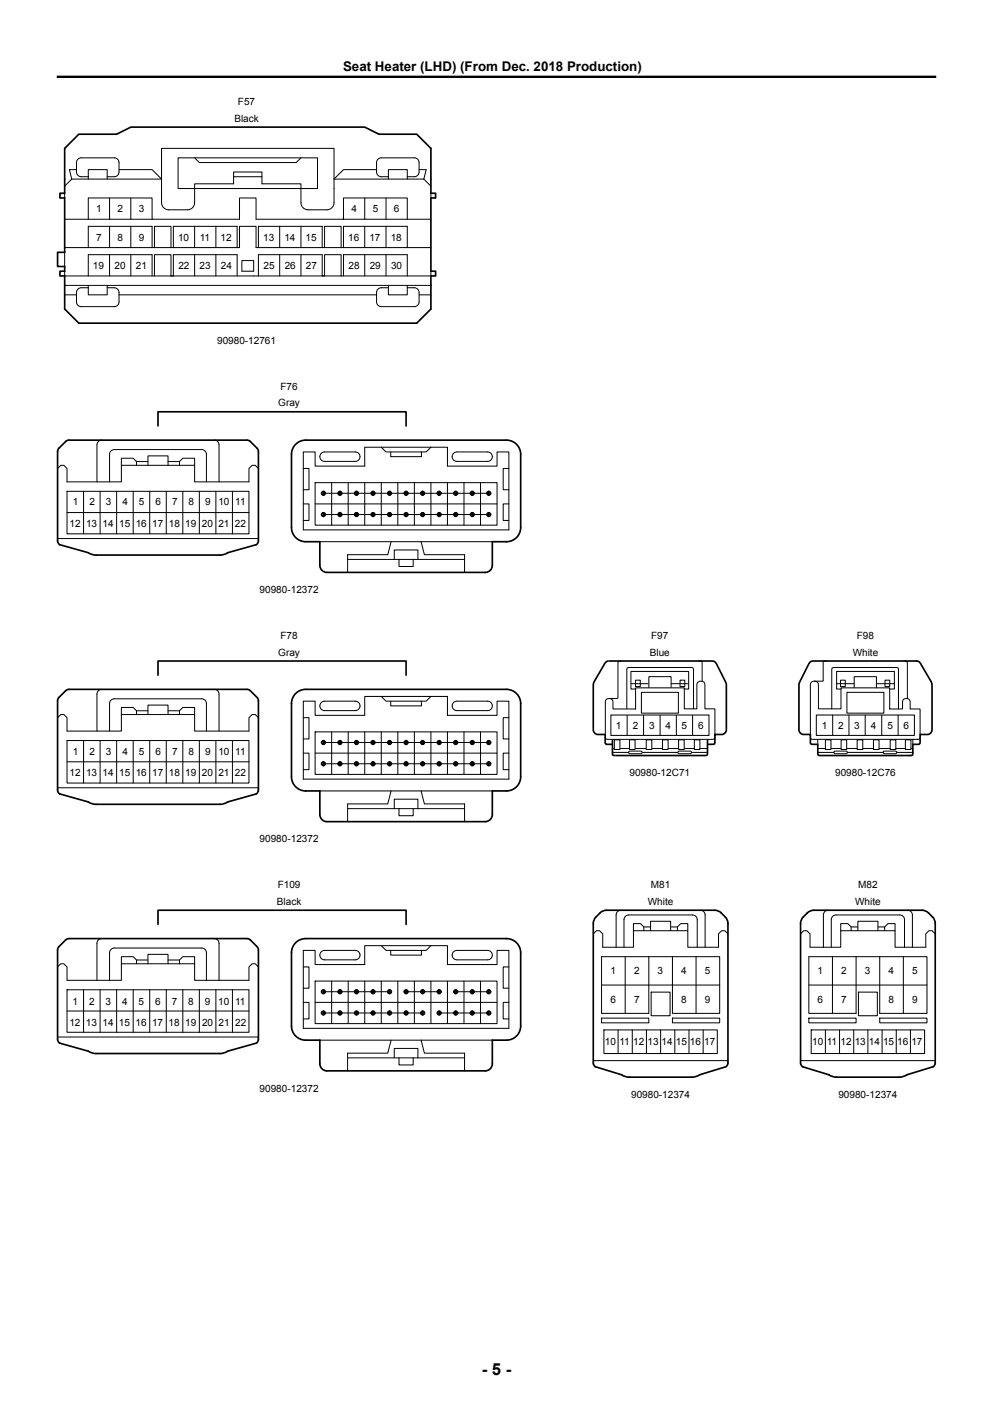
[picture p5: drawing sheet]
<svg xmlns="http://www.w3.org/2000/svg" width="210mm" height="297mm" viewBox="0 0 210 297" stroke-linecap="round" stroke-linejoin="round" font-family="sans-serif">
<g fill="none" stroke="#000" stroke-width=".21">
<path d="M15.2 37.9l-1.5 1.5M16.2 35.9h-1.5l.5 2M18.7 37.4h-1.5a1 1 0 0 1-1-1v-2a1 1 0 0 1 1-1h7a1 1 0 0 1 1 1v2a1 1 0 0 1-1 1h-1.5M18.7 37.9v-2h4v2M25.2 35.9h7l2 2h-19M41.2 39.9v3a1.5 1.5 0 0 1-1.5 1.5h-4a1.5 1.5 0 0 1-1.5-1.5v-11.5h36.4v11.5a1.5 1.5 0 0 1-1.5 1.5h-4a1.5 1.5 0 0 1-1.5-1.5v-3M41.2 33.4l1 1h20.4l1-1M41.2 39.9h-3.5v-6.5h29.4v6.5h-3.5M41.2 39.9v-1h8.2v-1.5h6v1.5h8.2v1M41.2 39.9h22.4M49.4 37.4v-1h6v1M79.6 35.9h-7l-2 2h19"/>
<path d="M82.1 37.9v-2h4v2M82.1 37.4h-1.5a1 1 0 0 1-1-1v-2a1 1 0 0 1 1-1h7a1 1 0 0 1 1 1v2a1 1 0 0 1-1 1h-1.5M88.6 35.9h1.5l-.5 2M89.6 37.9l1.5 1.5M13.7 52.4h37v-4.5h3.4v4.5h37M13.7 57.4v1h77.4v-1M13.7 46.4h18.5M13.7 40.9v1M13.7 53.4v3M18.7 46.4v-4.5h13.5v4.5h18.5v-4.5h3.4v4.5h37M18.7 52.4v-4.5h13.5v4.5M18.7 58.4v-4.5h13.5v4.5"/>
<path d="M23.2 41.9v4.5M23.2 47.9v4.5M23.2 53.9v4.5M27.7 41.9v4.5M27.7 47.9v4.5M27.7 53.9v4.5M32.7 52.4v-4.5h3.5v4.5M32.7 58.4v-4.5h3.5v4.5M36.7 52.4v-4.5h13.5v4.5M36.7 58.4v-4.5h13.5v4.5M41.2 47.9v4.5M41.2 53.9v4.5"/>
<path d="M45.7 47.9v4.5M45.7 53.9v4.5M51.2 55.1h2.5v2.3h-2.5zM54.6 52.4v-4.5h13.5v4.5M54.6 58.4v-4.5h13.5v4.5M59.1 47.9v4.5M59.1 53.9v4.5M63.6 47.9v4.5M63.6 53.9v4.5M68.6 52.4v-4.5h3.5v4.5M68.6 58.4v-4.5h3.5v4.5M72.6 46.4v-4.5h13.5v4.5"/>
<path d="M72.6 52.4v-4.5h13.5v4.5M72.6 58.4v-4.5h13.5v4.5M77.1 41.9v4.5M77.1 47.9v4.5M77.1 53.9v4.5M81.6 41.9v4.5M81.6 47.9v4.5M81.6 53.9v4.5M91.1 40.9v1M13.7 60.4h77.4M13.7 62.4h2.5M18.7 60.9h-1.5a1 1 0 0 0-1 1v2a1 1 0 0 0 1 1h7a1 1 0 0 0 1-1v-2a1 1 0 0 0-1-1h-1.5"/>
<path d="M18.7 60.4v2h4v-2M25.2 62.4h54.4M82.1 60.4v2h4v-2M82.1 60.9h-1.5a1 1 0 0 0-1 1v2a1 1 0 0 0 1 1h7a1 1 0 0 0 1-1v-2a1 1 0 0 0-1-1h-1.5M88.6 62.4h2.5M12.2 99.1l.6-.7h.7l.7 .7v2.8h11.5v-3.5h15.5v3.5h11.5v-2.8l.6-.7h.7l.6 .7M21.5 93.1a1 1 0 0 0-1 1v7.8M28.9 98.4v-.8l-.7-.7h-2.5v1.5M28.9 97.6h2.4M31.3 98.4v-2h4.2v2M35.5 97.6h2.5M38 98.4v-.8l.7-.7h2.5v1.5"/>
<path d="M45.3 93.1a1 1 0 0 1 1 1v7.8M64.1 95.6h2.5v3h10.5v-4h17.5v4h10.5v-3h2.5v16.5h-43.5zM64.1 99.1h1.2v4.5h-1.2M67.9 95.9l.7-.3h6.5a1 1 0 0 1 1 1 1 1 0 0 1-1 1h-6.5a1 1 0 0 1-.9-.6 1 1 0 0 1 .2-1.1zM80.6 94.6l1 1h8.5l1-1M82.6 95.6v1h6.5v-1M95.9 95.9l.7-.3h6.5a1 1 0 0 1 1 1 1 1 0 0 1-1 1h-6.5a1 1 0 0 1-.9-.6 1 1 0 0 1 .2-1.1zM107.6 99.1h-1.2v4.5h1.2M12.2 113.9h42.4M14.2 103.9h38.5v9h-38.5zM14.2 108.4h38.5M17.7 103.9v9"/>
<path d="M21.2 103.9v9M23.2 101.9v-5.8a1 1 0 0 1 1-1h18.5a1 1 0 0 1 1 1v5.8M24.7 103.9v9M28.2 103.9v9M31.7 103.9v9M35.2 103.9v9M38.7 103.9v9M42.2 103.9v9M45.7 103.9v9M49.2 103.9v9M64.1 106.6h1.2v3.5h-1.2M66.6 102.1h38.5v9h-38.5z"/>
<path d="M66.6 106.6h38.5M67.6 114.6h36.5M68.3 104.7v-.7h.2v.7M68.3 109.2v-.7h.2v.7M68.4 104.3h35M68.4 108.8h35M70.1 102.1v9M71.8 104.7v-.7h.2v.7M71.8 109.2v-.7h.2v.7M73.5 118.3h24.7M73.6 102.1v9M75.3 104.7v-.7h.2v.7"/>
<path d="M75.3 109.2v-.7h.2v.7M77.1 102.1v9M78.8 104.7v-.7h.2v.7M78.8 109.2v-.7h.2v.7M80.6 102.1v9M82.3 104.7v-.7h.2v.7M82.3 109.2v-.7h.2v.7M82.7 114.6l-.7 2.7h-8.5v3.8M83.4 118.3v-2h5v2M84.1 102.1v9M84.4 118.3v1.5h3v-1.5M85.8 104.7v-.7h.2v.7"/>
<path d="M85.8 109.2v-.7h.2v.7M87.6 102.1v9M89.1 114.6l.7 2.7h8.4v3.8M89.3 104.7v-.7h.2v.7M89.3 109.2v-.7h.2v.7M91.1 102.1v9M92.8 104.7v-.7h.2v.7M92.8 109.2v-.7h.2v.7M94.6 102.1v9M96.3 104.7v-.7h.2v.7M96.3 109.2v-.7h.2v.7M98.1 102.1v9"/>
<path d="M99.8 104.7v-.7h.2v.7M99.8 109.2v-.7h.2v.7M100.3 108.8a.45 .45 0 0 1-.6 .5 .45 .45 0 0 1-.2-.7 .45 .45 0 0 1 .8 0v.2M100.3 104.3a.45 .45 0 0 0-.6-.4 .45 .45 0 0 0-.2 .7 .45 .45 0 0 0 .8 0v-.3M101.6 102.1v9M103.3 104.7v-.7h.2v.7M103.3 109.2v-.7h.2v.7M107.6 106.6h-1.2v3.5h1.2M131.4 139.8l-.6 .1-.1 .5v7.3l-1.8 .1M147.7 139.8l.7 .1 .1 .2v4M174.8 139.8l-.6 .1-.1 .2v4h-1.9M191.2 139.8l.5 .1 .2 .5v7.4"/>
<path d="M12.2 151.8l.6-.6h.7l.7 .6v2.9h11.5v-3.5h15.5v3.5h11.5v-2.9l.6-.6h.7l.6 .6M14.2 156.7h38.5v8.9h-38.5zM17.7 156.7v8.9M21.2 156.7v8.9M21.5 145.8a1 1 0 0 0-1 1v7.9M23.2 154.7v-5.9a1 1 0 0 1 1-1h18.5a1 1 0 0 1 1 1v5.9M24.7 156.7v8.9M28.2 156.7v8.9M28.9 151.2v-.8l-.7-.7h-2.5v1.5M28.9 150.4h2.4M31.3 151.2v-2h4.2v2M31.7 156.7v8.9"/>
<path d="M35.2 156.7v8.9M35.5 150.4h2.5M38 151.2v-.8l.7-.7h2.5v1.5M38.7 156.7v8.9M42.2 156.7v8.9M45.3 145.8a1 1 0 0 1 1 1v7.9M45.7 156.7v8.9M49.2 156.7v8.9M64.1 148.3h2.5v3h10.5v-4h17.5v4h10.5v-3h2.5v16.5h-43.5zM64.1 151.8h1.2v4.5h-1.2M64.1 159.3h1.2v3.5h-1.2M66.6 154.8h38.5v9h-38.5z"/>
<path d="M66.6 159.3h38.5M67.9 148.6l.7-.3h6.5a1 1 0 0 1 1 1 1 1 0 0 1-1 1h-6.5a1 1 0 0 1-.9-.6 1 1 0 0 1 .2-1.1zM68.3 157.4v-.6h.2v.6M68.4 157.1h35M70.1 154.8v9M71.8 157.4v-.6h.2v.6M73.6 154.8v9M75.3 157.4v-.6h.2v.6M77.1 154.8v9M78.8 157.4v-.6h.2v.6M80.6 147.3l1 1h8.5l1-1M80.6 154.8v9"/>
<path d="M82.3 157.4v-.6h.2v.6M82.6 148.3v1h6.5v-1M84.1 154.8v9M85.8 157.4v-.6h.2v.6M87.6 154.8v9M89.3 157.4v-.6h.2v.6M91.1 154.8v9M92.8 157.4v-.6h.2v.6M94.6 154.8v9M95.9 148.6l.7-.3h6.5a1 1 0 0 1 1 1 1 1 0 0 1-1 1h-6.5a1 1 0 0 1-.9-.6 1 1 0 0 1 .2-1.1zM96.3 157.4v-.6h.2v.6M98.1 154.8v9"/>
<path d="M99.8 157.4v-.6h.2v.6M100.3 157.1a.45 .45 0 0 0-.6-.5 .45 .45 0 0 0-.2 .8 .45 .45 0 0 0 .8-.1v-.2M101.6 154.8v9M103.3 157.4v-.6h.2v.6M107.6 151.8h-1.2v4.5h1.2M107.6 159.3h-1.2v3.5h1.2M128 155.9l.1 .3 .4 .2M129.2 151.3h20.7v4.3h-20.7zM129.5 159.2h3.4M129.5 158.3h.4M129.9 156.5h1.2v2.1h-1.2zM131.2 158.3h1.9"/>
<path d="M132.6 150v-8.3l.1-.4 13.5-.1 .3 .1 .2 .4v8.3M132.6 151.3v4.3M133 159l.2-.1h2.3l.3 .3-.3 .2h-2.3l-.2-.1zM133.1 156.5h1.2v2.1h-1.2zM133.4 144.6h3.7M134.4 158.3h2.2M134.4 145.8h-1v-3.8h12.2v3.8h-.9M134.4 143.9h1v1.3h-1zM135.6 146.5h7.9v4.4h-7.9zM135.8 159.2h7.6M136.1 151.3v4.3M136.7 156.5h1.1v2.1h-1.1z"/>
<path d="M137.2 145.5v-2.4h4.7v2.4M137.9 158.3h2.2M139.6 151.3v4.3M140.1 156.5h1.2v2.1h-1.2zM141.3 158.3h2.2M141.9 144.6h3.7M143 151.3v4.3M143.4 159l.2-.1h2.4l.2 .3-.2 .2h-2.4l-.2-.1zM143.5 156.5h1.2v2.1h-1.2zM143.8 143.9h1v1.3h-1zM144.6 158.3h2.3M146.2 159.2h3.5"/>
<path d="M146.5 151.3v4.3M146.8 156.5h1.2v2.1h-1.2zM148 158.3h1.6M151.2 155.4v-5.3l-.1-.2h-2v-5a.85 .85 0 0 0-.9-.8 .85 .85 0 0 0-.8 .8v5h-2.7v-4.4h-10.3v4.5h-4.8v-1.5a.81 .81 0 0 0-.8-.7 .81 .81 0 0 0-.8 .7v7.6M151.2 155.9l-.1 .3-.5 .2h-22.1M171.4 155.9l.1 .3 .4 .2h22.2M171.4 155.4v-10.5a.85 .85 0 0 1 .8-.8 .85 .85 0 0 1 .9 .8v5h4.8v-4.4h10.3v4.5h2.7v-1.5a.81 .81 0 0 1 .8-.7 .81 .81 0 0 1 .8 .7v1.5h2l.1 .1v5.3M172.6 151.3h20.8v4.3h-20.8zM172.9 159.2h3.4M172.9 158.3h1.7M172.9 156.4v1.1M174.6 156.5h1.1v2.1h-1.1z"/>
<path d="M175.7 158.3h2.2M175.9 149.9v-8.2l.2-.4 13.3-.1 .5 .1 .1 .4v8.3M176.1 151.3v4.3M176.4 159l.2-.1h2.3l.3 .3-.3 .2h-2.3l-.2-.1zM176.9 144.6h3.7M177.8 143.9h1v1.3h-1zM177.9 145.8h-1v-3.8h12.2v3.8h-.9M177.9 156.5h1.2v2.1h-1.2zM179.1 158.3h2.2M179.1 146.5h7.8v4.4h-7.8zM179.2 159.2h7.6M179.5 151.3v4.3"/>
<path d="M180.6 145.5v-2.4h4.7v2.4M181.3 156.5h1.2v2.1h-1.2zM182.5 158.3h2.2M183 151.3v4.3M184.7 156.5h1.2v2.1h-1.2zM185.3 144.6h3.8M185.9 158.3h2.4M186.5 151.3v4.3M186.9 158.9h2.5l.2 .3-.2 .2h-2.4l-.2-.1zM187.2 143.9h1v1.3h-1zM188.3 156.5h1.1v2.1h-1.1zM189.4 158.3h2.1"/>
<path d="M189.6 159.2h3.5M189.9 151.3v4.3M191.5 156.5h1.1v2.1h-1.1zM192.6 158.3h.5M193 156.4v1.1M194.6 155.9l-.1 .3-.5 .2M12.2 166.6h42.4M14.2 161.1h38.5M67.6 167.3h36.5M68.3 161.9v-.7h.2v.7M68.4 161.6h35M71.8 161.9v-.7h.2v.7"/>
<path d="M73.5 171.1h24.7M75.3 161.9v-.7h.2v.7M78.8 161.9v-.7h.2v.7M82.3 161.9v-.7h.2v.7M82.7 167.3l-.7 2.8h-8.5v3.7M83.4 171.1v-2h5v2M84.4 171.1v1.5h3v-1.5M85.8 161.9v-.7h.2v.7M89.1 167.3l.7 2.8h8.4v3.7M89.3 161.9v-.7h.2v.7M92.8 161.9v-.7h.2v.7M96.3 161.9v-.7h.2v.7"/>
<path d="M99.8 161.9v-.7h.2v.7M100.3 161.6a.45 .45 0 0 1-.6 .4 .45 .45 0 0 1-.2-.7 .45 .45 0 0 1 .8 0v.3M103.3 161.9v-.7h.2v.7M21.5 198.5a1 1 0 0 0-1 1v7.9M45.3 198.5a1 1 0 0 1 1 1v7.9M125.5 197.5l.6-.6h.7l.7 .6v2.9h6.5v-3.5h11.5v3.5h6.5v-2.9l.6-.6h.7l.6 .6M131.3 192.6a1 1 0 0 0-1 1v6.8M136.2 196.9v-.8l-.7-.7h-1.5v1.5M136.2 196.1h1.4M137.6 196.9v-2h4.2v2M141.8 196.1h1.5M143.3 196.9v-.8l.7-.7h1.5v1.5"/>
<path d="M148.1 192.6a1 1 0 0 1 1 1v6.8M169.3 197.5l.7-.6h.6l.7 .6v2.9h6.5v-3.5h11.5v3.5h6.5v-2.9l.7-.6h.6l.7 .6M175.1 192.6a1 1 0 0 0-1 1v6.8M180 196.9v-.8l-.7-.7h-1.5v1.5M180 196.1h1.4M181.4 196.9v-2h4.3v2M185.7 196.1h1.4M187.1 196.9v-.8l.7-.7h1.5v1.5M192 192.6a1 1 0 0 1 1 1v6.8M12.2 204.5l.6-.6h.7l.7 .6v2.9h11.5v-3.5h15.5v3.5h11.5v-2.9l.6-.6h.7l.6 .6M12.2 219.4h42.4M14.2 209.4h38.5v9h-38.5z"/>
<path d="M14.2 213.9h38.5M17.7 209.4v9M21.2 209.4v9M23.2 207.4v-5.9a1 1 0 0 1 1-1h18.5a1 1 0 0 1 1 1v5.9M24.7 209.4v9M28.2 209.4v9M28.9 203.9v-.8l-.7-.7h-2.5v1.5M28.9 203.1h2.4M31.3 203.9v-2h4.2v2M31.7 209.4v9M35.2 209.4v9M35.5 203.1h2.5"/>
<path d="M38 203.9v-.8l.7-.7h2.5v1.5M38.7 209.4v9M42.2 209.4v9M45.7 209.4v9M49.2 209.4v9M64.1 201h2.5v3h10.5v-4h17.5v4h10.5v-3h2.5v16.5h-43.5zM64.1 204.5h1.2v4.5h-1.2M64.1 212h1.2v3.5h-1.2M66.6 207.5h38.5v9h-38.5zM66.6 212h38.5M67.9 201.3l.7-.3h6.5a1 1 0 0 1 1 1 1 1 0 0 1-1 1h-6.5a1 1 0 0 1-.9-.6 1 1 0 0 1 .2-1.1zM68.3 210.1v-.6h.2v.6"/>
<path d="M68.3 214.6v-.6h.2v.6M68.4 209.8h14M68.4 214.3h21M70.1 207.5v9M71.8 210.1v-.6h.2v.6M71.8 214.6v-.6h.2v.6M73.6 207.5v9M75.3 210.1v-.6h.2v.6M75.3 214.6v-.6h.2v.6M77.1 207.5v9M78.8 210.1v-.6h.2v.6M78.8 214.6v-.6h.2v.6"/>
<path d="M80.6 200l1 1h8.5l1-1M80.6 207.5v9M82.3 210.1v-.6h.2v.6M82.3 214.6v-.6h.2v.6M82.6 201v1h6.5v-1M84.1 207.5v9M85.8 210.1v-.6h.2v.6M85.8 214.6v-.6h.2v.6M85.9 209.8h7M87.6 207.5v9M89.3 210.1v-.6h.2v.6M89.3 214.6v-.6h.2v.6"/>
<path d="M91.1 207.5v9M92.8 210.1v-.6h.2v.6M92.8 214.6v-.6h.2v.6M92.9 214.3h10.5M94.6 207.5v9M95.9 201.3l.7-.3h6.5a1 1 0 0 1 1 1 1 1 0 0 1-1 1h-6.5a1 1 0 0 1-.9-.6 1 1 0 0 1 .2-1.1zM96.3 210.1v-.6h.2v.6M96.3 214.6v-.6h.2v.6M96.4 209.8h7M98.1 207.5v9M99.8 210.1v-.6h.2v.6M99.8 214.6v-.6h.2v.6"/>
<path d="M100.3 214.3a.45 .45 0 0 1-.6 .4 .45 .45 0 0 1-.2-.7 .45 .45 0 0 1 .8 .1v.2M100.3 209.8a.45 .45 0 0 0-.6-.4 .45 .45 0 0 0-.2 .7 .45 .45 0 0 0 .8-.1v-.2M101.6 207.5v9M103.3 210.1v-.6h.2v.6M103.3 214.6v-.6h.2v.6M107.6 204.5h-1.2v4.5h1.2M107.6 212h-1.2v3.5h1.2M127.2 215.4h10v1h-10zM127.2 208.4h25M127.7 217.9h24v5h-24zM130.7 217.9v5M132 200.4v-5.9a1 1 0 0 1 1-.9h13.5a1 1 0 0 1 1 .9v5.9"/>
<path d="M132.2 202.4v12M133.7 217.9v5M136.7 217.9v5M137.2 202.4v12h-10v-12h25v12h-10v-12M137.7 209.9h4v5h-4zM139.7 217.9v5M142.2 215.4h10v1h-10zM142.7 217.9v5M145.7 217.9v5M147.2 202.4v12M148.7 217.9v5M171.1 215.4h9.9v1h-9.9z"/>
<path d="M171.1 208.4h24.9M171.6 217.9h23.9v5h-23.9zM174.5 217.9v5M175.8 200.4v-5.9a1 1 0 0 1 1-.9h13.5a1 1 0 0 1 1 .9v5.9M176 202.4v12M177.5 217.9v5M180.5 217.9v5M181 202.4v12h-9.9v-12h24.9v12h-10v-12M181.5 209.9h4v5h-4zM183.5 217.9v5M186 215.4h10v1h-10zM186.5 217.9v5"/>
<path d="M189.5 217.9v5M191 202.4v12M192.5 217.9v5M67.6 220h36.5M73.5 223.8h24.7M82.7 220l-.7 2.8h-8.5v3.7M83.4 223.8v-2h5v2M84.4 223.8v1.5h3v-1.5M89.1 220l.7 2.8h8.4v3.7M125.5 224.4h28.4M169.3 224.4h28.5"/>
<circle cx="68.4" cy="108.8" r=".45"/>
<circle cx="68.4" cy="108.8" r=".34"/>
<circle cx="68.4" cy="104.3" r=".45"/>
<circle cx="68.4" cy="104.3" r=".34"/>
<circle cx="71.9" cy="108.8" r=".45"/>
<circle cx="71.9" cy="108.8" r=".34"/>
<circle cx="71.9" cy="104.3" r=".45"/>
<circle cx="71.9" cy="104.3" r=".34"/>
<circle cx="75.4" cy="108.8" r=".45"/>
<circle cx="75.4" cy="108.8" r=".34"/>
<circle cx="75.4" cy="104.3" r=".45"/>
<circle cx="75.4" cy="104.3" r=".34"/>
<circle cx="78.9" cy="108.8" r=".45"/>
<circle cx="78.9" cy="108.8" r=".34"/>
<circle cx="78.9" cy="104.3" r=".45"/>
<circle cx="78.9" cy="104.3" r=".34"/>
<circle cx="82.4" cy="108.8" r=".45"/>
<circle cx="82.4" cy="108.8" r=".34"/>
<circle cx="82.4" cy="104.3" r=".45"/>
<circle cx="82.4" cy="104.3" r=".34"/>
<circle cx="85.9" cy="108.8" r=".45"/>
<circle cx="85.9" cy="108.8" r=".34"/>
<circle cx="85.9" cy="104.3" r=".45"/>
<circle cx="85.9" cy="104.3" r=".34"/>
<circle cx="89.4" cy="108.8" r=".45"/>
<circle cx="89.4" cy="108.8" r=".34"/>
<circle cx="89.4" cy="104.3" r=".45"/>
<circle cx="89.4" cy="104.3" r=".34"/>
<circle cx="92.9" cy="108.8" r=".45"/>
<circle cx="92.9" cy="108.8" r=".34"/>
<circle cx="92.9" cy="104.3" r=".45"/>
<circle cx="92.9" cy="104.3" r=".34"/>
<circle cx="96.4" cy="108.8" r=".45"/>
<circle cx="96.4" cy="108.8" r=".34"/>
<circle cx="96.4" cy="104.3" r=".45"/>
<circle cx="96.4" cy="104.3" r=".34"/>
<circle cx="99.9" cy="108.8" r=".34"/>
<circle cx="99.9" cy="104.3" r=".34"/>
<circle cx="103.4" cy="108.8" r=".45"/>
<circle cx="103.4" cy="108.8" r=".34"/>
<circle cx="103.4" cy="104.3" r=".45"/>
<circle cx="103.4" cy="104.3" r=".34"/>
<circle cx="68.4" cy="157.1" r=".45"/>
<circle cx="68.4" cy="157.1" r=".34"/>
<circle cx="71.9" cy="157.1" r=".45"/>
<circle cx="71.9" cy="157.1" r=".34"/>
<circle cx="75.4" cy="157.1" r=".45"/>
<circle cx="75.4" cy="157.1" r=".34"/>
<circle cx="78.9" cy="157.1" r=".45"/>
<circle cx="78.9" cy="157.1" r=".34"/>
<circle cx="82.4" cy="157.1" r=".45"/>
<circle cx="82.4" cy="157.1" r=".34"/>
<circle cx="85.9" cy="157.1" r=".45"/>
<circle cx="85.9" cy="157.1" r=".34"/>
<circle cx="89.4" cy="157.1" r=".45"/>
<circle cx="89.4" cy="157.1" r=".34"/>
<circle cx="92.9" cy="157.1" r=".45"/>
<circle cx="92.9" cy="157.1" r=".34"/>
<circle cx="96.4" cy="157.1" r=".45"/>
<circle cx="96.4" cy="157.1" r=".34"/>
<circle cx="99.9" cy="157.1" r=".34"/>
<circle cx="103.4" cy="157.1" r=".45"/>
<circle cx="103.4" cy="157.1" r=".34"/>
<circle cx="68.4" cy="161.6" r=".45"/>
<circle cx="68.4" cy="161.6" r=".34"/>
<circle cx="71.9" cy="161.6" r=".45"/>
<circle cx="71.9" cy="161.6" r=".34"/>
<circle cx="75.4" cy="161.6" r=".45"/>
<circle cx="75.4" cy="161.6" r=".34"/>
<circle cx="78.9" cy="161.6" r=".45"/>
<circle cx="78.9" cy="161.6" r=".34"/>
<circle cx="82.4" cy="161.6" r=".45"/>
<circle cx="82.4" cy="161.6" r=".34"/>
<circle cx="85.9" cy="161.6" r=".45"/>
<circle cx="85.9" cy="161.6" r=".34"/>
<circle cx="89.4" cy="161.6" r=".45"/>
<circle cx="89.4" cy="161.6" r=".34"/>
<circle cx="92.9" cy="161.6" r=".45"/>
<circle cx="92.9" cy="161.6" r=".34"/>
<circle cx="96.4" cy="161.6" r=".45"/>
<circle cx="96.4" cy="161.6" r=".34"/>
<circle cx="99.9" cy="161.6" r=".34"/>
<circle cx="103.4" cy="161.6" r=".45"/>
<circle cx="103.4" cy="161.6" r=".34"/>
<circle cx="68.4" cy="214.3" r=".45"/>
<circle cx="68.4" cy="214.3" r=".34"/>
<circle cx="68.4" cy="209.8" r=".45"/>
<circle cx="68.4" cy="209.8" r=".34"/>
<circle cx="71.9" cy="214.3" r=".45"/>
<circle cx="71.9" cy="214.3" r=".34"/>
<circle cx="71.9" cy="209.8" r=".45"/>
<circle cx="71.9" cy="209.8" r=".34"/>
<circle cx="75.4" cy="214.3" r=".45"/>
<circle cx="75.4" cy="214.3" r=".34"/>
<circle cx="75.4" cy="209.8" r=".45"/>
<circle cx="75.4" cy="209.8" r=".34"/>
<circle cx="78.9" cy="214.3" r=".45"/>
<circle cx="78.9" cy="214.3" r=".34"/>
<circle cx="78.9" cy="209.8" r=".45"/>
<circle cx="78.9" cy="209.8" r=".34"/>
<circle cx="82.4" cy="214.3" r=".45"/>
<circle cx="82.4" cy="214.3" r=".34"/>
<circle cx="82.4" cy="209.8" r=".45"/>
<circle cx="82.4" cy="209.8" r=".34"/>
<circle cx="85.9" cy="214.3" r=".45"/>
<circle cx="85.9" cy="214.3" r=".34"/>
<circle cx="85.9" cy="209.8" r=".45"/>
<circle cx="85.9" cy="209.8" r=".34"/>
<circle cx="89.4" cy="214.3" r=".45"/>
<circle cx="89.4" cy="214.3" r=".34"/>
<circle cx="89.4" cy="209.8" r=".45"/>
<circle cx="89.4" cy="209.8" r=".34"/>
<circle cx="92.9" cy="214.3" r=".45"/>
<circle cx="92.9" cy="214.3" r=".34"/>
<circle cx="92.9" cy="209.8" r=".45"/>
<circle cx="92.9" cy="209.8" r=".34"/>
<circle cx="96.4" cy="214.3" r=".45"/>
<circle cx="96.4" cy="214.3" r=".34"/>
<circle cx="96.4" cy="209.8" r=".45"/>
<circle cx="96.4" cy="209.8" r=".34"/>
<circle cx="99.9" cy="214.3" r=".34"/>
<circle cx="99.9" cy="209.8" r=".34"/>
<circle cx="103.4" cy="214.3" r=".45"/>
<circle cx="103.4" cy="214.3" r=".34"/>
<circle cx="103.4" cy="209.8" r=".45"/>
<circle cx="103.4" cy="209.8" r=".34"/>
</g>
<g fill="none" stroke="#000" stroke-width=".35">
<path d="M13.7 31.4l3-3h8l3-1.5h49.4l3 1.5h8l3 3v9.5h1v1h-1v15.5h1v1h-1v7l-3 3h-71.4l-3-3v-7h-1v-1h1v-1h-1.5v-3h1.5v-11.5h-1v-1h1zM13.9 93.4l.7-.3h37.6l.5 .1 1.7 1.6 .2 .7v18.9l-.1 .5-.3 .3-6 1.7-1 .4-.7 .1h-26.5l-7.4-2.2-.3-.3-.1-.5v-18.9l.3-.7zM33.4 90.1v-3h52.5v3M62.3 94.2a2.99 2.99 0 0 1 2.3-1.1h42.5a3 3 0 0 1 3 3v15.5a3 3 0 0 1-3 3h-3v5a1.5 1.5 0 0 1-1.5 1.5h-33.5a1.5 1.5 0 0 1-1.5-1.5v-5h-3a3 3 0 0 1-3-3v-15.5l.1-.7zM33.4 142.8v-3h52.5v3M62.3 146.9a2.99 2.99 0 0 1 2.3-1.1h42.5a3 3 0 0 1 3 3v15.5a3 3 0 0 1-3 3h-3v5a1.5 1.5 0 0 1-1.5 1.5h-33.5a1.5 1.5 0 0 1-1.5-1.5v-5h-3a3 3 0 0 1-3-3v-15.5l.1-.7zM127.9 155.4h-1.5a1.04 1.04 0 0 1-.9-1.2v-9.6l2.3-4a1.07 1.07 0 0 1 .9-.8h21.9a1.07 1.07 0 0 1 1 .8l2 4v8.9a1.69 1.69 0 0 1-.5 1.8l-1.9 .1-.1 2-1.4 .1M128 155.4l.1 2 1.4 .1M129.5 156.5v3.1l.3 .2h.3h19.2l.3-.2v-3.1M171.2 140.1l.7-.3h21.9a1.07 1.07 0 0 1 1 .8l2.3 4v8.9a1.7 1.7 0 0 1-.5 1.8l-2 .1-.1 2-1.5 .1v2.1l-.2 .2h-.4h-19.2l-.2-.2-.1-2.1-1.4-.1-.1-2h-1.5a1.04 1.04 0 0 1-.9-1.2v-9.6zM12.6 167.9l6.1 1.7 .9 .5h.7h26.6l7.3-2.2 .3-.3 .1-.5v-18.9l-.1-.5-1.6-1.6-.7-.3h-37.6l-.5 .2-1.6 1.5-.3 .7v18.9l.1 .5 .3 .3M13.9 198.8l.7-.3h37.6l.5 .2 1.7 1.6 .2 .7v18.8l-.1 .5-.3 .4-6 1.7-1 .4-.7 .1-26.5-.1-7.4-2.1-.3-.4-.1-.5v-18.8l.3-.7z"/>
<path d="M33.4 195.5v-2.9h52.5v2.9M62.3 199.7a2.99 2.99 0 0 1 2.3-1.2h42.5a3 3 0 0 1 3 3v15.5a3 3 0 0 1-3 3h-3v5a1.5 1.5 0 0 1-1.5 1.5h-33.5a1.5 1.5 0 0 1-1.5-1.5v-5h-3a3 3 0 0 1-3-3v-15.5l.1-.6zM126.9 193.1l.6-.4 .8-.1h22.8a3.5 3.5 0 0 1 2.8 2.8v29.4l-.1 .5-.3 .4-6.8 2.1-13.6 .1-1-.2-.6-.3-5.6-1.7-.4-.6v-30.1a3.2 3.2 0 0 1 1.4-1.9zM170.7 193.1l.7-.4 .7-.1h22.9a3.5 3.5 0 0 1 2.8 2.8v29.4l-.1 .5-.4 .4-6.8 2.1-13.5 .1-1.1-.2-.6-.3-5.6-1.7-.4-.6v-30.1a3.2 3.2 0 0 1 1.4-1.9z"/>
</g>
<path d="M12 16.3h186" fill="none" stroke="#000" stroke-width=".5"/>
<text font-size="3.5" x="101.9" y="290.9">- 5 -</text>
<text font-size="2.8" x="72.6" y="15.1">Seat Heater (LHD) (From Dec. 2018 Production)</text>
<g font-size="2.1">
<text x="50.3" y="22.2">F57</text>
<text x="49.6" y="25.7">Black</text>
<text x="20.4" y="44.9">1</text>
<text x="24.8" y="44.9">2</text>
<text x="29.3" y="44.9">3</text>
<text x="74.3" y="44.9">4</text>
<text x="78.8" y="44.9">5</text>
<text x="83.3" y="44.9">6</text>
<text x="20.4" y="50.9">7</text>
<text x="24.8" y="50.9">8</text>
<text x="29.3" y="50.9">9</text>
<text x="37.7" y="50.9">10</text>
<text x="42.2" y="50.9">11</text>
<text x="46.6" y="50.9">12</text>
<text x="55.6" y="50.9">13</text>
<text x="60.1" y="50.9">14</text>
<text x="64.6" y="50.9">15</text>
<text x="73.6" y="50.9">16</text>
<text x="78.1" y="50.9">17</text>
<text x="82.6" y="50.9">18</text>
<text x="19.7" y="56.9">19</text>
<text x="24.2" y="56.9">20</text>
<text x="28.7" y="56.9">21</text>
<text x="37.7" y="56.9">22</text>
<text x="42.2" y="56.9">23</text>
<text x="46.7" y="56.9">24</text>
<text x="55.7" y="56.9">25</text>
<text x="60.2" y="56.9">26</text>
<text x="64.7" y="56.9">27</text>
<text x="73.7" y="56.9">28</text>
<text x="78.2" y="56.9">29</text>
<text x="82.7" y="56.9">30</text>
<text x="45.9" y="72.7">90980-12761</text>
<text x="59.3" y="82.4">F76</text>
<text x="58.9" y="86">Gray</text>
<text x="15.4" y="106.9">1</text>
<text x="18.9" y="106.9">2</text>
<text x="22.4" y="106.9">3</text>
<text x="25.9" y="106.9">4</text>
<text x="29.4" y="106.9">5</text>
<text x="32.9" y="106.9">6</text>
<text x="36.4" y="106.9">7</text>
<text x="39.9" y="106.9">8</text>
<text x="43.4" y="106.9">9</text>
<text x="46.2" y="106.9">10</text>
<text x="49.8" y="106.9">11</text>
<text x="14.7" y="111.4">12</text>
<text x="18.2" y="111.4">13</text>
<text x="21.7" y="111.4">14</text>
<text x="25.2" y="111.4">15</text>
<text x="28.7" y="111.4">16</text>
<text x="32.2" y="111.4">17</text>
<text x="35.7" y="111.4">18</text>
<text x="39.2" y="111.4">19</text>
<text x="42.7" y="111.4">20</text>
<text x="46.2" y="111.4">21</text>
<text x="49.7" y="111.4">22</text>
<text x="54.9" y="125.5">90980-12372</text>
<text x="59.3" y="135.1">F78</text>
<text x="137.7" y="135.1">F97</text>
<text x="181.2" y="135.1">F98</text>
<text x="58.9" y="138.7">Gray</text>
<text x="137.4" y="138.7">Blue</text>
<text x="180.3" y="138.7">White</text>
<text x="130.2" y="154.1">1</text>
<text x="133.8" y="154.1">2</text>
<text x="137.3" y="154.1">3</text>
<text x="140.8" y="154.1">4</text>
<text x="144.1" y="154.1">5</text>
<text x="147.6" y="154.1">6</text>
<text x="173.8" y="154.1">1</text>
<text x="177.3" y="154.1">2</text>
<text x="180.6" y="154.1">3</text>
<text x="184.1" y="154.1">4</text>
<text x="187.7" y="154.1">5</text>
<text x="191.1" y="154.1">6</text>
<text x="15.4" y="159.7">1</text>
<text x="18.9" y="159.7">2</text>
<text x="22.4" y="159.7">3</text>
<text x="25.9" y="159.7">4</text>
<text x="29.4" y="159.7">5</text>
<text x="32.9" y="159.7">6</text>
<text x="36.4" y="159.7">7</text>
<text x="39.9" y="159.7">8</text>
<text x="43.4" y="159.7">9</text>
<text x="46.2" y="159.7">10</text>
<text x="49.8" y="159.7">11</text>
<text x="14.7" y="164.1">12</text>
<text x="18.2" y="164.1">13</text>
<text x="21.7" y="164.1">14</text>
<text x="25.2" y="164.1">15</text>
<text x="28.7" y="164.1">16</text>
<text x="32.2" y="164.1">17</text>
<text x="35.7" y="164.1">18</text>
<text x="39.2" y="164.1">19</text>
<text x="42.7" y="164.1">20</text>
<text x="46.2" y="164.1">21</text>
<text x="49.7" y="164.1">22</text>
<text x="133.1" y="164.2">90980-12C71</text>
<text x="176.6" y="164.2">90980-12C76</text>
<text x="54.9" y="178.2">90980-12372</text>
<text x="58.6" y="191.4">Black</text>
<text x="58.7" y="187.9">F109</text>
<text x="137" y="191.4">White</text>
<text x="137.7" y="187.9">M81</text>
<text x="180.8" y="191.4">White</text>
<text x="181.5" y="187.9">M82</text>
<text x="129.1" y="206.1">1</text>
<text x="134.1" y="206.1">2</text>
<text x="139.1" y="206.1">3</text>
<text x="144.1" y="206.1">4</text>
<text x="149.1" y="206.1">5</text>
<text x="172.9" y="206.1">1</text>
<text x="177.9" y="206.1">2</text>
<text x="182.9" y="206.1">3</text>
<text x="187.9" y="206.1">4</text>
<text x="192.9" y="206.1">5</text>
<text x="15.3" y="212.5">1</text>
<text x="18.8" y="212.5">2</text>
<text x="22.3" y="212.5">3</text>
<text x="25.8" y="212.5">4</text>
<text x="29.3" y="212.5">5</text>
<text x="32.8" y="212.5">6</text>
<text x="36.3" y="212.5">7</text>
<text x="39.8" y="212.5">8</text>
<text x="43.3" y="212.5">9</text>
<text x="46.2" y="212.5">10</text>
<text x="49.7" y="212.5">11</text>
<text x="129.1" y="212.1">6</text>
<text x="134.1" y="212.1">7</text>
<text x="144.1" y="212.1">8</text>
<text x="149.1" y="212.1">9</text>
<text x="172.9" y="212.1">6</text>
<text x="177.9" y="212.1">7</text>
<text x="187.9" y="212.1">8</text>
<text x="192.9" y="212.1">9</text>
<text x="14.7" y="217">12</text>
<text x="18.2" y="217">13</text>
<text x="21.7" y="217">14</text>
<text x="25.2" y="217">15</text>
<text x="28.7" y="217">16</text>
<text x="32.2" y="217">17</text>
<text x="35.7" y="217">18</text>
<text x="39.2" y="217">19</text>
<text x="42.7" y="217">20</text>
<text x="46.2" y="217">21</text>
<text x="49.7" y="217">22</text>
<text x="127.9" y="221.1">10</text>
<text x="131" y="221.1">11</text>
<text x="133.9" y="221.1">12</text>
<text x="136.9" y="221.1">13</text>
<text x="139.9" y="221.1">14</text>
<text x="142.9" y="221.1">15</text>
<text x="145.9" y="221.1">16</text>
<text x="148.9" y="221.1">17</text>
<text x="171.8" y="221.1">10</text>
<text x="174.8" y="221.1">11</text>
<text x="177.8" y="221.1">12</text>
<text x="180.8" y="221.1">13</text>
<text x="183.8" y="221.1">14</text>
<text x="186.8" y="221.1">15</text>
<text x="189.8" y="221.1">16</text>
<text x="192.8" y="221.1">17</text>
<text x="54.9" y="230.9">90980-12372</text>
<text x="133.5" y="232.2">90980-12374</text>
<text x="177.3" y="232.2">90980-12374</text>
</g>
</svg>
